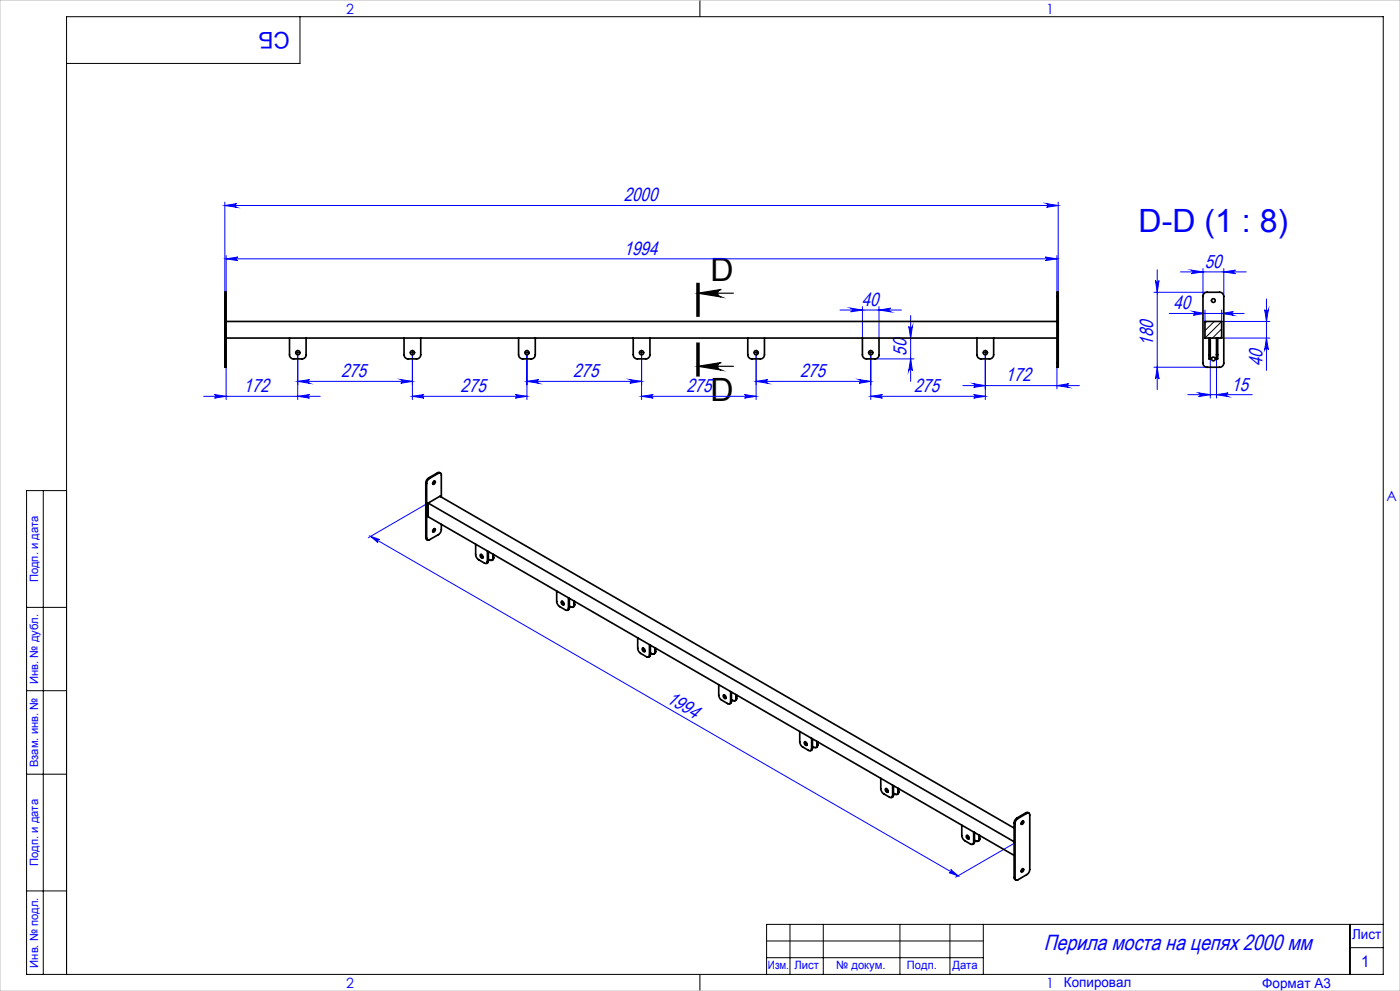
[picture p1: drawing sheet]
<svg xmlns="http://www.w3.org/2000/svg" width="420mm" height="297mm" viewBox="0 0 420 297" stroke-linecap="round" stroke-linejoin="round" font-family="sans-serif">
<path d="M209 84.9v10M209.4 87.9l7-1.2a1.13 1.13 0 0 0-1.1 1.2 1.13 1.13 0 0 0 1.1 1.1zM209.4 87.9h10.6M209.4 84.9v10M209.7 84.9v10M209 102.8v10M209.4 109.8l7-1.1a1.13 1.13 0 0 0-1.1 1.1 1.13 1.13 0 0 0 1.1 1.1zM209.4 109.8h10.6M209.4 102.8v10M209.7 102.8v10z" fill="none" stroke="#000" stroke-width=".35"/>
<g fill="none" stroke="#00f" stroke-width=".3">
<path d="M67.5 60.6v27M67.5 61.6h250M67.5 61.6l3.5-.6a.55 .55 0 0 0-.6 .6 .55 .55 0 0 0 .6 .5zM67.8 76.6v11M67.8 77.6h249.3M67.8 77.6l3.5-.6a.53 .53 0 0 0-.5 .6 .53 .53 0 0 0 .5 .5zM313.6 77l3.5 .6-3.5 .5a.53 .53 0 0 0 .5-.5 .53 .53 0 0 0-.5-.6zM314 61l3.5 .6-3.5 .5a.55 .55 0 0 0 .5-.5 .55 .55 0 0 0-.5-.6zM317.1 76.6v11M317.5 60.6v27M252 92.9h18.4M255.2 92.4l3.5 .5-3.5 .5a.55 .55 0 0 0 .5-.5 .55 .55 0 0 0-.5-.5z"/>
<path d="M258.7 91.9v9.4M263.7 91.9v9.4M263.7 92.9l3.5-.5a.55 .55 0 0 0-.5 .5 .55 .55 0 0 0 .5 .5zM272.6 97.8a.55 .55 0 0 0 .6 .5 .55 .55 0 0 0 .5-.5l-.5 3.5zM273.2 94.6v19.7M346.2 87.6h15.9M346.6 84.1a.53 .53 0 0 0 .6 .5 .53 .53 0 0 0 .5-.5l-.5 3.5zM347.2 80.9v35.9M350.8 93.9h22.4M354.2 81.5h19.7M357.4 81l3.5 .5-3.5 .5a.53 .53 0 0 0 .5-.5 .53 .53 0 0 0-.5-.5zM358 93.4l3.5 .5-3.5 .6a.55 .55 0 0 0 .5-.6 .55 .55 0 0 0-.5-.5z"/>
<path d="M360.9 80.5v8.3M361.5 92.9v3.4M366.5 93.9l3.5-.5a.55 .55 0 0 0-.5 .5 .55 .55 0 0 0 .5 .6zM366.5 92.9v3.4M366.5 96.3h14.5M367.1 81.5l3.5-.5a.53 .53 0 0 0-.5 .5 .53 .53 0 0 0 .5 .5zM367.1 80.5v8.3M379.4 92.8a.55 .55 0 0 0 .6 .5 .55 .55 0 0 0 .5-.5l-.6 3.5zM379.9 89.6v21.4M61.1 118.8h35M64.3 118.2l3.5 .6-3.5 .5a.53 .53 0 0 0 .6-.5 .53 .53 0 0 0-.6-.6zM67.8 110.1v9.7"/>
<path d="M89.3 106.5v13.3M89.3 114.3h34.4M89.3 114.3l3.6-.5a.55 .55 0 0 0-.6 .5 .55 .55 0 0 0 .6 .6zM89.3 118.8l3.6-.6a.53 .53 0 0 0-.6 .6 .53 .53 0 0 0 .6 .5zM120.2 113.8l3.5 .5-3.5 .6a.55 .55 0 0 0 .5-.6 .55 .55 0 0 0-.5-.5zM123.7 106.5v13.3M123.7 118.8l3.5-.6a.53 .53 0 0 0-.5 .6 .53 .53 0 0 0 .5 .5zM123.7 118.8h34.4M154.6 118.2l3.5 .6-3.5 .5a.53 .53 0 0 0 .5-.5 .53 .53 0 0 0-.5-.6zM158.1 106.5v13.3M158.1 114.3h34.4M158.1 114.3l3.5-.5a.55 .55 0 0 0-.5 .5 .55 .55 0 0 0 .5 .6z"/>
<path d="M188.9 113.8l3.6 .5-3.6 .6a.55 .55 0 0 0 .6-.6 .55 .55 0 0 0-.6-.5zM192.5 106.5v13.3M192.5 118.8l3.5-.6a.53 .53 0 0 0-.5 .6 .53 .53 0 0 0 .5 .5zM192.5 118.8h34.3M223.3 118.2l3.5 .6-3.5 .5a.53 .53 0 0 0 .5-.5 .53 .53 0 0 0-.5-.6zM226.8 114.3h34.4M226.8 106.5v13.3M226.8 114.3l3.5-.5a.55 .55 0 0 0-.5 .5 .55 .55 0 0 0 .5 .6zM257.7 113.8l3.5 .5-3.5 .6a.55 .55 0 0 0 .5-.6 .55 .55 0 0 0-.5-.5zM261.2 118.8h34.4M261.2 106.5v13.3M261.2 118.8l3.5-.6a.53 .53 0 0 0-.5 .6 .53 .53 0 0 0 .5 .5z"/>
<path d="M262.5 107.6h11.7M273.2 107.6l.5 3.5a.55 .55 0 0 0-.5-.6 .55 .55 0 0 0-.6 .6zM288.9 115.6h34.9M292.1 118.2l3.5 .6-3.5 .5a.53 .53 0 0 0 .5-.5 .53 .53 0 0 0-.5-.6zM292.1 115l3.5 .6-3.5 .5a.55 .55 0 0 0 .5-.6 .55 .55 0 0 0-.5-.5zM295.6 106.5v13.3M317.1 110.1v6.5M317.1 115.6l3.5-.6a.55 .55 0 0 0-.5 .5 .55 .55 0 0 0 .5 .6zM346.2 110.1h15.9M347.2 110.1l.5 3.5a.53 .53 0 0 0-.5-.5 .53 .53 0 0 0-.6 .5zM356.3 118.3h19.4M359.6 117.8l3.5 .5-3.5 .5a.55 .55 0 0 0 .5-.5 .55 .55 0 0 0-.5-.5z"/>
<path d="M363.1 107.6v11.7M364.9 118.3l3.5-.5a.55 .55 0 0 0-.5 .5 .55 .55 0 0 0 .5 .5zM364.9 107.6v11.7M366.5 101.3h14.5M379.9 101.3l.6 3.5a.55 .55 0 0 0-.5-.5 .55 .55 0 0 0-.6 .5zM128.4 150.8l-17.9 10.3M111.2 160.8l176.2 101.7M111.2 160.8l2.7 .9a.55 .55 0 0 0-.6 .3 .55 .55 0 0 0 .1 .6zM304.7 252.5l-18 10.4M285.2 260.6l2.2 1.9-2.7-1a.55 .55 0 0 0 .6-.2 .55 .55 0 0 0-.1-.7z"/>
</g>
<g fill="none" stroke="#000" stroke-width=".3" stroke-dasharray="15.2 1.3 1.3 1.3">
<path d="M89.1 105.7h-.5M89.4 105.4v-.5M89.4 105.9v.5M89.6 105.7h.5M123.5 105.7h-.5M123.7 105.4v-.5M123.7 105.9v.5M124 105.7h.5M157.9 105.7h-.5M158.1 105.4v-.5M158.1 105.9v.5M158.4 105.7h.5"/>
<path d="M192.2 105.7h-.5M192.5 105.4v-.5M192.5 105.9v.5M192.7 105.7h.5M226.6 105.7h-.5M226.9 105.4v-.5M226.9 105.9v.5M227.1 105.7h.5M261 105.7h-.5M261.2 105.4v-.5M261.2 105.9v.5M261.5 105.7h.5"/>
<path d="M295.4 105.7h-.5M295.6 105.4v-.5M295.6 105.9v.5M295.9 105.7h.5"/>
</g>
<g fill="none" stroke="#000" stroke-width=".3">
<path d="M90 5v14h-70M210 0v5M89.2 105.7h.3M89.3 105.6v.2M123.6 105.7h.2M123.7 105.6v.2M158 105.7h.2M158.1 105.6v.2M192.3 105.7h.3M192.5 105.6v.2M226.7 105.7h.3M226.8 105.6v.2"/>
<path d="M261.1 105.7h.2M261.2 105.6v.2M295.5 105.7h.2M295.6 105.6v.2M13 147v145M20 147h-12v145h407v-287h-395v287M8 182h12M8 207h12M8 232h12M8 267h12M237 277v15M247 277v15"/>
<path d="M270 277v15M285 277v15M295 277v15M405 277v15M415 277h-185v15M210 292v5M230 282h65M230 287h65M405 284h10"/>
</g>
<path d="M0 0h420v297h-420z" fill="none" stroke="#c0c0c0" stroke-width=".3"/>
<path d="M209.4 87.9l7-1.2a1.13 1.13 0 0 0-1.1 1.2 1.13 1.13 0 0 0 1.1 1.1zM209.4 109.8l7-1.1a1.13 1.13 0 0 0-1.1 1.1 1.13 1.13 0 0 0 1.1 1.1z" fill="#000"/>
<g fill="#00f">
<path d="M285.2 260.6l2.2 1.9-2.7-1a.55 .55 0 0 0 .6-.2 .55 .55 0 0 0-.1-.7zM111.2 160.8l2.7 .9a.55 .55 0 0 0-.6 .3 .55 .55 0 0 0 .1 .6z"/>
<path d="M313.6 77l3.5 .6-3.5 .5a.53 .53 0 0 0 .5-.5 .53 .53 0 0 0-.5-.6zM67.8 77.6l3.5-.6a.53 .53 0 0 0-.5 .6 .53 .53 0 0 0 .5 .5zM89.3 118.8l3.6-.6a.53 .53 0 0 0-.6 .6 .53 .53 0 0 0 .6 .5zM64.3 118.2l3.5 .6-3.5 .5a.53 .53 0 0 0 .6-.5 .53 .53 0 0 0-.6-.6zM154.6 118.2l3.5 .6-3.5 .5a.53 .53 0 0 0 .5-.5 .53 .53 0 0 0-.5-.6zM123.7 118.8l3.5-.6a.53 .53 0 0 0-.5 .6 .53 .53 0 0 0 .5 .5zM188.9 113.8l3.6 .5-3.6 .6a.55 .55 0 0 0 .6-.6 .55 .55 0 0 0-.6-.5zM158.1 114.3l3.5-.5a.55 .55 0 0 0-.5 .5 .55 .55 0 0 0 .5 .6zM257.7 113.8l3.5 .5-3.5 .6a.55 .55 0 0 0 .5-.6 .55 .55 0 0 0-.5-.5zM226.8 114.3l3.5-.5a.55 .55 0 0 0-.5 .5 .55 .55 0 0 0 .5 .6zM292.1 118.2l3.5 .6-3.5 .5a.53 .53 0 0 0 .5-.5 .53 .53 0 0 0-.5-.6zM261.2 118.8l3.5-.6a.53 .53 0 0 0-.5 .6 .53 .53 0 0 0 .5 .5zM317.1 115.6l3.5-.6a.55 .55 0 0 0-.5 .5 .55 .55 0 0 0 .5 .6zM292.1 115l3.5 .6-3.5 .5a.55 .55 0 0 0 .5-.6 .55 .55 0 0 0-.5-.5zM263.7 92.9l3.5-.5a.55 .55 0 0 0-.5 .5 .55 .55 0 0 0 .5 .5zM255.2 92.4l3.5 .5-3.5 .5a.55 .55 0 0 0 .5-.5 .55 .55 0 0 0-.5-.5z"/>
<path d="M67.5 61.6l3.5-.6a.55 .55 0 0 0-.6 .6 .55 .55 0 0 0 .6 .5zM314 61l3.5 .6-3.5 .5a.55 .55 0 0 0 .5-.5 .55 .55 0 0 0-.5-.6zM89.3 114.3l3.6-.5a.55 .55 0 0 0-.6 .5 .55 .55 0 0 0 .6 .6zM120.2 113.8l3.5 .5-3.5 .6a.55 .55 0 0 0 .5-.6 .55 .55 0 0 0-.5-.5zM192.5 118.8l3.5-.6a.53 .53 0 0 0-.5 .6 .53 .53 0 0 0 .5 .5zM223.3 118.2l3.5 .6-3.5 .5a.53 .53 0 0 0 .5-.5 .53 .53 0 0 0-.5-.6zM359.6 117.8l3.5 .5-3.5 .5a.55 .55 0 0 0 .5-.5 .55 .55 0 0 0-.5-.5zM364.9 118.3l3.5-.5a.55 .55 0 0 0-.5 .5 .55 .55 0 0 0 .5 .5zM358 93.4l3.5 .5-3.5 .6a.55 .55 0 0 0 .5-.6 .55 .55 0 0 0-.5-.5zM366.5 93.9l3.5-.5a.55 .55 0 0 0-.5 .5 .55 .55 0 0 0 .5 .6z"/>
<path d="M357.4 81l3.5 .5-3.5 .5a.53 .53 0 0 0 .5-.5 .53 .53 0 0 0-.5-.5zM367.1 81.5l3.5-.5a.53 .53 0 0 0-.5 .5 .53 .53 0 0 0 .5 .5z"/>
<path d="M273.2 107.6l.5 3.5a.55 .55 0 0 0-.5-.6 .55 .55 0 0 0-.6 .6zM272.6 97.8a.55 .55 0 0 0 .6 .5 .55 .55 0 0 0 .5-.5l-.5 3.5z"/>
<path d="M379.4 92.8a.55 .55 0 0 0 .6 .5 .55 .55 0 0 0 .5-.5l-.6 3.5zM379.9 101.3l.6 3.5a.55 .55 0 0 0-.5-.5 .55 .55 0 0 0-.6 .5zM346.6 84.1a.53 .53 0 0 0 .6 .5 .53 .53 0 0 0 .5-.5l-.5 3.5zM347.2 110.1l.5 3.5a.53 .53 0 0 0-.5-.5 .53 .53 0 0 0-.6 .5z"/>
</g>
<g fill="none" stroke="#000" stroke-width=".5">
<path d="M67.5 88.8v-1.2h.3v1.2M67.5 88.8h.3M67.5 88.8v20M67.8 88.8v20M67.8 96.3h249.3M317.1 88.8v-1.2h.4v1.2M317.1 88.8h.4M317.1 88.8v20M317.5 88.8v20M361.2 87.9l.7-.3h4a1.26 1.26 0 0 1 1.2 1.2v20a1.26 1.26 0 0 1-1.2 1.3h-3.8a1.21 1.21 0 0 1-1.2-1.3v-20.2zM361.5 96.3h5v5h-5zM67.5 108.8v1.3h.3v-1.3"/>
<path d="M67.5 108.8h.3M67.8 101.3h249.3M86.9 101.3v5a1.21 1.21 0 0 0 1.2 1.3h2.5a1.21 1.21 0 0 0 1.2-1.3v-5M121.2 101.3v5a1.21 1.21 0 0 0 1.2 1.3h2.6a1.26 1.26 0 0 0 1.2-1.3v-5M155.6 101.3v5a1.26 1.26 0 0 0 1.2 1.3h2.5a1.21 1.21 0 0 0 1.3-1.3v-5M190 101.3v5a1.21 1.21 0 0 0 1.2 1.3h2.5a1.26 1.26 0 0 0 1.3-1.3v-5M224.3 101.3v5a1.26 1.26 0 0 0 1.3 1.3h2.5a1.21 1.21 0 0 0 1.2-1.3v-5M258.7 101.3v5a1.21 1.21 0 0 0 1.3 1.3h2.5a1.21 1.21 0 0 0 1.2-1.3v-5M293.1 101.3v5a1.21 1.21 0 0 0 1.2 1.3h2.5a1.26 1.26 0 0 0 1.3-1.3v-5M317.1 108.8v1.3h.4v-1.3M317.1 108.8h.4M362.7 106.3v1.3h.4v-1.3"/>
<path d="M362.7 106.3h.4M362.7 101.3v5M363.1 101.3v5M364.9 106.3v1.3h.4v-1.3M364.9 106.3h.4M364.9 101.3v5M365.3 101.3v5M127.7 144.8l.3 .1M127.7 144.8v16.3M128 144.9v16.4M128.4 150.8l175.8 101.5M128.4 150.8v4.1l175.8 101.5"/>
<path d="M128.4 150.8l3.6-2.1 172.2 99.5M128.6 143.2l-.6 .7-.3 .9M128.6 143.2l.3 .2M128.9 143.4l-.7 .6-.2 .9M129.9 158.7a.37 .37 0 0 1 .6-.2 .37 .37 0 0 1 0 .6 .38 .38 0 0 1-.7 .3 .38 .38 0 0 1 .1-.7zM130.1 144.2a.3 .3 0 0 1 .5 .1 .3 .3 0 0 1-.1 .4 .38 .38 0 0 1-.3 .4 .38 .38 0 0 1-.4-.2zM130.3 144.1l-.1 .6-.4 .3M130.3 158.4l-.1 .6-.4 .3M131.3 141.7l.3-.1 .6 .2M131.3 141.7l.2 .1M131.3 141.7l-2.7 1.5M131.5 141.8a.54 .54 0 0 1 .7 0 .54 .54 0 0 1 .2 .6v6.6"/>
<path d="M131.5 141.8l-2.6 1.6M132.4 157.2v1.7l-.4 .9-3.1 1.9a.53 .53 0 0 1-.7 .1 .53 .53 0 0 1-.2-.5M127.7 161.1l.1 .3 .4 .4M127.7 161.1l.3 .2M142.7 163.1l.1 3.8 .6 .7 1.9 1.2a.53 .53 0 0 0 .7 0 .53 .53 0 0 0 .2-.5M144.2 166.2l.5 .2a.41 .41 0 0 1 .3 .6 .41 .41 0 0 1-.7 .1 .62 .62 0 0 1-.1-.9zM144.3 166.2l.1 .5 .5 .4M146.2 165.1v3.2M146.5 168.1l-.1 .5-.4 .2M146.5 165.3v2.8M146.5 168.1l-.3 .2M147.8 167.4a.54 .54 0 0 1-.2 .5 .54 .54 0 0 1-.6-.1l-.5-.2"/>
<path d="M147.8 166v1.4M148.1 167.2l-.1 .5-.4 .2M148.1 166.2v1M148.1 167.2l-.3 .2M167 177.1l.1 3.8 .6 .8 2 1.1a.54 .54 0 0 0 .6 .1 .54 .54 0 0 0 .2-.6M170.5 179.2v3.1M170.8 179.3v2.8M168.5 180.2a.6 .6 0 0 1 .6 .4 .6 .6 0 0 1-.2 .7l-.5-.6zM168.6 180.2l.1 .5 .5 .5M170.8 182.1l-.1 .5-.4 .3M170.8 182.1l-.3 .2M172.2 181.4a.54 .54 0 0 1-.3 .5 .54 .54 0 0 1-.6 0l-.5-.3"/>
<path d="M172.2 180.1v1.3M172.4 181.2l-.1 .5-.4 .3M172.4 180.3v.9M172.4 181.2l-.2 .2M191.3 191.2l.1 3.5 .6 1 2 1.1a.55 .55 0 0 0 .6 .1 .55 .55 0 0 0 .2-.6M192.8 194.3a.58 .58 0 0 1 .6 .3 .58 .58 0 0 1-.2 .7l-.5-.5zM192.9 194.2l.1 .6 .5 .4M194.8 193.2v3.1M195.1 196.2l-.1 .4-.4 .3M195.1 193.4v2.8M195.1 196.2l-.3 .1M196.5 195.4a.56 .56 0 0 1-.3 .6 .56 .56 0 0 1-.6-.1l-.5-.3"/>
<path d="M196.5 194.1v1.3M196.7 195.3l-.1 .4-.4 .3M196.7 194.3v1M196.7 195.3l-.2 .1M215.6 205.2l.2 3.8 .5 .7 2 1.2a.56 .56 0 0 0 .6 0 .56 .56 0 0 0 .3-.5M217.1 208.3a.58 .58 0 0 1 .6 .4 .58 .58 0 0 1-.2 .7l-.5-.6zM217.2 208.2l.1 .6 .5 .4M219.2 207.3v3.1M219.4 210.2l-.1 .5-.4 .2M219.4 207.4v2.8M219.4 210.2l-.2 .2M220.8 209.4a.54 .54 0 0 1-.3 .6 .54 .54 0 0 1-.6-.1l-.5-.2"/>
<path d="M220.8 208.2v1.2M221 209.3l-.1 .5-.4 .2M221 209.3l-.2 .1M221 208.3v1M239.9 219.2v3.2l.3 .8 .4 .6 2 1.1a.56 .56 0 0 0 .6 .1 .56 .56 0 0 0 .3-.6M241.4 222.3l.5 .2a.42 .42 0 0 1 .3 .6 .42 .42 0 0 1-.7 .2 .65 .65 0 0 1-.1-1zM241.5 222.3l.1 .5 .5 .5M243.5 221.3v3.1M243.7 224.2l-.1 .5-.4 .3M243.7 221.4v2.8M243.7 224.2l-.2 .2M245.1 223.5a.54 .54 0 0 1-.3 .5 .54 .54 0 0 1-.6 0l-.5-.3"/>
<path d="M245.1 222.2v1.3M245.3 223.3l-.1 .5-.4 .2M245.3 222.4v.9M245.3 223.3l-.2 .2M264.2 233.3l.1 3.5 .6 1 2 1.1a.56 .56 0 0 0 .6 .1 .56 .56 0 0 0 .3-.6M265.7 236.4a.6 .6 0 0 1 .6 .3 .6 .6 0 0 1-.2 .8l-.5-.6zM265.9 236.3v.6l.5 .4M267.8 235.3v3.1M268 238.3l-.1 .5-.4 .2M268 235.5v2.8M268 238.3l-.2 .1M269.4 237.5a.54 .54 0 0 1-.3 .6 .54 .54 0 0 1-.6-.1l-.5-.2"/>
<path d="M269.4 236.2v1.3M269.6 237.3l-.1 .5-.4 .3M269.6 237.3l-.2 .2M269.6 236.4v.9M288.5 247.3l.1 3.6 .6 .9 2 1.2a.58 .58 0 0 0 .6 0 .58 .58 0 0 0 .3-.6M289.9 250.5a.61 .61 0 0 1 .7 .2 .61 .61 0 0 1-.1 .8l-.4-.3zM290.2 250.4v.5l.5 .5M292.1 249.3v3.1M292.3 252.3l-.1 .5-.4 .2M292.3 249.5v2.8M292.3 252.3l-.2 .1M293.7 251.5a.56 .56 0 0 1-.3 .6 .56 .56 0 0 1-.6 0l-.5-.3"/>
<path d="M293.7 250.3v1.2M293.9 251.4l-.1 .4-.4 .3M293.9 251.4l-.2 .1M293.9 250.4v1M304.2 246.7l.3 .1M304.2 246.7v16.3M304.5 246.8v16.3M305.1 245.1a1.79 1.79 0 0 0-.9 1.6M305.1 245.1l.3 .2M305.4 245.3l-.6 .7-.3 .8M306.6 246.2a.36 .36 0 0 1 .5 0 .36 .36 0 0 1-.1 .6 .37 .37 0 0 1-.6 .2 .37 .37 0 0 1 .1-.6zM306.8 246.1l-.1 .5-.4 .3"/>
<path d="M307.8 243.6l.5-.1 .4 .2M307.8 243.6l.2 .2M307.8 243.6l-2.7 1.5M308 243.8a.53 .53 0 0 1 .7-.1 .53 .53 0 0 1 .2 .6v16.3a1.79 1.79 0 0 1-.9 1.5l-2.6 1.6a.55 .55 0 0 1-.6 0 .55 .55 0 0 1-.3-.6M308 243.8l-2.6 1.5M304.2 263l.2 .5 .4 .2M304.2 263l.3 .1M306.6 260.5a.36 .36 0 0 1 .5 0 .36 .36 0 0 1-.1 .6 .37 .37 0 0 1-.6 .2 .37 .37 0 0 1 .1-.6zM306.8 260.3l-.1 .6-.4 .3"/>
<circle cx="364" cy="90.1" r=".56"/>
<circle cx="89.3" cy="105.7" r=".62"/>
<circle cx="123.7" cy="105.7" r=".63"/>
<circle cx="158.1" cy="105.7" r=".63"/>
<circle cx="192.5" cy="105.7" r=".62"/>
<circle cx="226.8" cy="105.7" r=".63"/>
<circle cx="261.2" cy="105.7" r=".62"/>
<circle cx="295.6" cy="105.7" r=".63"/>
<circle cx="364" cy="107.6" r=".56"/>
</g>
<path d="M362 96.3l-.5 .5M364.3 96.3l-2.8 2.8M366.5 96.3l-5 5M366.5 98.6l-2.8 2.7M366.5 100.8l-.5 .5" fill="none" stroke="#000" stroke-width=".3"/>
<text font-size="9.6" fill="#00f" x="341.6" y="69.4">D-D (1 : 8)</text>
<g font-size="9.6">
<text x="213.2" y="84.1">D</text>
<text x="213.2" y="120.2">D</text>
</g>
<text font-size="6.9" fill="#00f" x="86.9" y="9.4" transform="rotate(-180 86.9 9.4)">СБ</text>
<text font-size="6.6" fill="#00f" x="313.1" y="284.8">Перила моста на цепях 2000 мм</text>
<g font-size="5.7" fill="#00f">
<text x="187.2" y="60.3">2000</text>
<text x="187.2" y="76.3">1994</text>
<text x="361.4" y="80.2">50</text>
<text x="258.5" y="91.7">40</text>
<text x="352.1" y="92.7">40</text>
<text x="272" y="106.6" transform="rotate(-90 272 106.6)">50</text>
<text x="346" y="103.6" transform="rotate(-90 346 103.6)">180</text>
<text x="102.3" y="113.1">275</text>
<text x="172" y="113.1">275</text>
<text x="240" y="113.1">275</text>
<text x="378.7" y="109.7" transform="rotate(-90 378.7 109.7)">40</text>
<text x="73.1" y="117.5">172</text>
<text x="138.2" y="117.5">275</text>
<text x="205.9" y="117.5">275</text>
<text x="274.3" y="117.5">275</text>
<text x="301.7" y="114.3">172</text>
<text x="369.4" y="117">15</text>
<text x="199.7" y="210.4" transform="rotate(30 199.7 210.4)">1994</text>
</g>
<text font-size="4.8" fill="#00f" x="408.3" y="289.7">1</text>
<g font-size="4.2" fill="#00f">
<text x="103.8" y="4.2">2</text>
<text x="313.8" y="4.2">1</text>
<text x="415.9" y="150.2">A</text>
<text x="103.8" y="296.2">2</text>
<text x="313.8" y="296.2">1</text>
</g>
<g font-size="4.1" fill="#00f">
<text x="405.6" y="281.5">Лист</text>
<text x="319.2" y="295.9">Копировал</text>
<text x="378.7" y="296">Формат А3</text>
</g>
<g font-size="3.4" fill="#00f">
<text x="11.4" y="174.5" transform="rotate(-90 11.4 174.5)">Подп. и дата</text>
<text x="11.4" y="205" transform="rotate(-90 11.4 205)">Инв. № дубл.</text>
<text x="11.4" y="229.9" transform="rotate(-90 11.4 229.9)">Взам. инв. №</text>
<text x="11.4" y="259.5" transform="rotate(-90 11.4 259.5)">Подп. и дата</text>
<text x="11.4" y="290" transform="rotate(-90 11.4 290)">Инв. № подл.</text>
<text x="230.4" y="290.4">Изм.</text>
<text x="238.3" y="290.4">Лист</text>
<text x="250.9" y="290.4">№ докум.</text>
<text x="272.1" y="290.4">Подп.</text>
<text x="285.7" y="290.5">Дата</text>
</g>
</svg>
